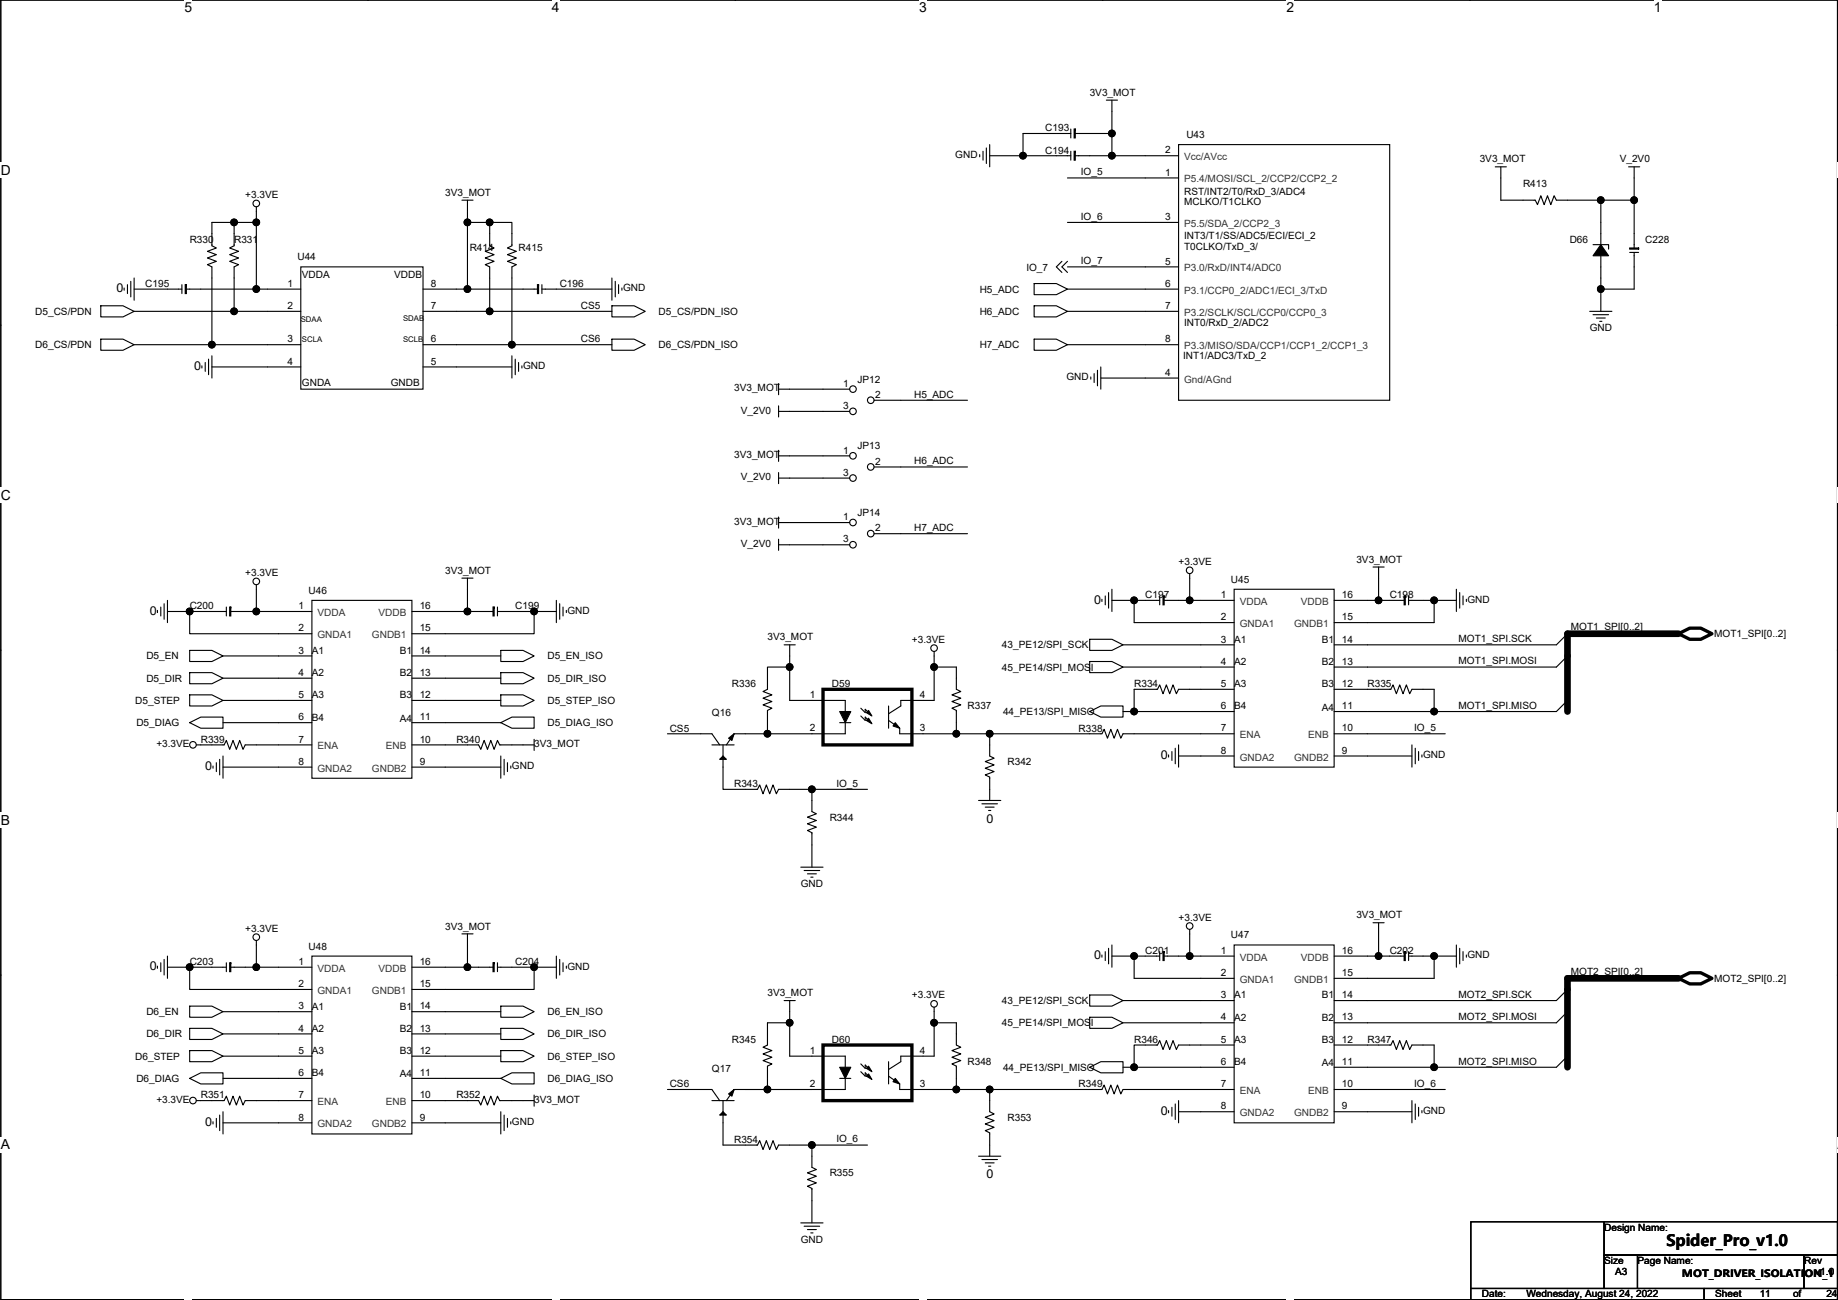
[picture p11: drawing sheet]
<svg xmlns="http://www.w3.org/2000/svg" width="420mm" height="297mm" viewBox="0 0 420 297" stroke-linecap="round" stroke-linejoin="round" font-family="sans-serif">
<path d="M.2 0h419.8v296.9h-419.8z" fill="none" stroke="#000" stroke-width=".25"/>
<g fill="#fff">
<path d="M42.2 0h1.7v3.5h-1.7z"/>
<path d="M42.2 296.9l1.7 .1z"/>
</g>
<path d="M84.1 0h.1M84.1 296.9h.1" fill="none" stroke="#000" stroke-width=".25"/>
<g fill="#fff">
<path d="M126.1 0h1.8v3.5h-1.8z"/>
<path d="M126.1 296.9l1.8 .1z"/>
</g>
<path d="M168.1 0h.1M168.1 296.9h.1" fill="none" stroke="#000" stroke-width=".25"/>
<g fill="#fff">
<path d="M210.1 0h1.7v3.5h-1.7z"/>
<path d="M210.1 296.9l1.7 .1z"/>
</g>
<path d="M252.1 0h.1M252.1 296.9h.1" fill="none" stroke="#000" stroke-width=".25"/>
<g fill="#fff">
<path d="M294.1 0h1.7v3.5h-1.7z"/>
<path d="M294.1 296.9l1.7 .1z"/>
</g>
<path d="M336.1 0h.1M336.1 296.9h.1" fill="none" stroke="#000" stroke-width=".25"/>
<g fill="#fff">
<path d="M378 0h1.8v3.5h-1.8z"/>
<path d="M378 296.9l1.8 .1z"/>
<path d="M.2 37.1h2.3v3.5h-2.3z"/>
<path d="M420 37.1h.2v3.5h-.2z"/>
<path d="M.2 111.4h2.3v3.5h-2.3z"/>
<path d="M420 111.4h.2v3.5h-.2z"/>
</g>
<path d="M.2 74.3h.1M420 74.3h.1" fill="none" stroke="#000" stroke-width=".25"/>
<g fill="#fff">
<path d="M.2 185.6h2.1v3.5h-2.1z"/>
<path d="M420 185.6h.2v3.5h-.2z"/>
</g>
<path d="M.2 148.5h.1M420 148.5h.1" fill="none" stroke="#000" stroke-width=".25"/>
<g fill="#fff">
<path d="M.2 259.8h2.1v3.5h-2.1z"/>
<path d="M420 259.8h.2v3.5h-.2z"/>
</g>
<g fill="none" stroke="#000" stroke-width=".25">
<path d="M224 35.3v.5M224.7 34.6v2M225.5 33.8v3.6M226.2 33v5.1M252.9 22.9h2.5M254.2 22.9v2.5M261.8 35.6h7.6M269.4 33h48.3v58.5h-48.3zM341.8 38.1h2.5M343.1 38.1v2.6M372.3 38.1h2.5M373.6 38.1v2.6"/>
<path d="M58.6 47.3v1M105.6 45.7h2.5M106.9 45.7v2.6M242.7 59.7l-1.2 1.3 1.2 1.3M244 59.7l-1.3 1.3 1.3 1.3M261.8 40.7h7.6M261.8 50.8h7.6M348.2 45.7h2.8l.5 1.1 .7-2.1 .8 2.1 .7-2.1 .8 2.1 .8-2.1 .5 1h2.5M23 69.9h5.1l2.6 1.2-2.6 1.3h-5.1zM23 77.5h5.1l2.6 1.3-2.6 1.2h-5.1zM28.4 65.8v.5M29.1 65v2.1"/>
<path d="M29.9 64.3v3.5M30.7 63.5v5.1M139.9 69.9h5.1l2.5 1.2-2.5 1.3h-5.1zM139.9 77.5h5.1l2.5 1.3-2.5 1.2h-5.1zM139.9 63.5v5.1M140.6 64.3v3.5M141.4 65v2.1M142.2 65.8v.5M236.4 64.8h5.1l2.5 1.3-2.5 1.2h-5.1zM236.4 69.9h5.1l2.5 1.2-2.5 1.3h-5.1zM236.4 77.5h5.1l2.5 1.3-2.5 1.2h-5.1zM261.8 61h7.6"/>
<path d="M261.8 66.1h7.6M261.8 71.1h7.6M261.8 78.8h7.6M363.4 71.1h5.1M364.2 71.9h3.5M364.9 72.7h2.1M365.7 73.4h.5M46.2 83.6v.5M46.9 82.8v2.1M47.7 82.1v3.5M48.4 81.3v5.1M117 81.3v5.1"/>
<path d="M117.8 82.1v3.5M118.5 82.8v2.1M119.3 83.6v.5M178 88.9h2.5M178 87.7v2.5M178 94h2.5M178 92.7v2.6M249.4 86.1v.5M250.1 85.4v2M250.9 84.6v3.6M251.6 83.8v5.1M261.8 86.4h7.6"/>
<path d="M178 109.2h2.5M178 108v2.5M178 104.2h2.5M178 102.9v2.5M178 119.4h2.5M178 118.1v2.6M36 139.5v.5M36.8 138.7v2M37.5 137.9v3.6M38.3 137.2v5.1M58.6 133.6v1M105.6 132.1h2.5"/>
<path d="M106.9 132.1v2.5M127.2 137.2v5.1M127.9 137.9v3.6M128.7 138.7v2M129.5 139.5v.5M178 124.5h2.5M178 123.2v2.6M251.9 136.9v.5M252.7 136.2v2M253.4 135.4v3.6M254.2 134.6v5.1M272 131.1v1"/>
<path d="M313.9 129.6h2.5M315.1 129.6v2.5M317.7 137.2h3.3M322 137.2h3.3M322 136.2v2M332.9 134.6v5.1M333.7 135.4v3.6M334.4 136.2v2M335.2 136.9v.5M43.4 148.6h5l2.6 1.3-2.6 1.3h-5zM43.4 153.7h5l2.6 1.3-2.6 1.2h-5zM43.4 158.8h5l2.6 1.2-2.6 1.3h-5z"/>
<path d="M114.5 148.6h5.1l2.5 1.3-2.5 1.3h-5.1zM114.5 153.7h5.1l2.5 1.3-2.5 1.2h-5.1zM114.5 158.8h5.1l2.5 1.2-2.5 1.3h-5.1zM179.2 147.3h2.6M180.5 147.3v2.6M213.5 148.9v1M249.1 146.1h5.1l2.5 1.2-2.5 1.3h-5.1zM249.1 151.2h5.1l2.5 1.2-2.5 1.3h-5.1zM358.3 144.8l-2.5 2.5M358.3 149.9l-2.5 2.5M43.4 165.1l2.5-1.2h5.1v2.5h-5.1zM44.9 170.2h1"/>
<path d="M48.7 175v.5M49.5 174.3v2M50.2 173.5v3.6M51 172.7v5.1M106.9 170.2h2.5l.5 1 .8-2 .7 2 .8-2 .8 2 .7-2 .5 1h2.8M114.5 165.1l2.5-1.2h5.1v2.5h-5.1zM114.5 172.7v5.1M115.2 173.5v3.6M116 174.3v2M116.8 175v.5M119.6 170.2h2.5M122.1 168.9v2.6"/>
<path d="M226.2 170.2v2.5l1.1 .5-2.1 .8 2.1 .8-2.1 .7 2.1 .8-2.1 .8 1 .5v2.8M249.1 162.6l2.5-1.3h5.1v2.6h-5.1zM267.1 172.5v.5M267.9 171.7v2.1M268.7 171v3.5M269.4 170.2v5.1M322.8 170.2v5.1M323.5 171v3.5M324.3 171.7v2.1M325 172.5v.5M358.3 160l-2.5 2.6M183.1 198.1h5"/>
<path d="M183.8 198.9h3.6M184.6 199.7h2M223.7 182.9h5.1M224.5 183.7h3.5M225.2 184.4h2.1M226 185.2h.5M36.8 220v2M37.5 219.2v3.6M38.3 218.5v5M58.6 214.9v1M105.6 213.4h2.5M106.9 213.4v2.5"/>
<path d="M113.7 220v2M127.2 218.5v5M127.9 219.2v3.6M128.7 220v2M185.3 200.4h.6M251.9 218.2v.5M252.7 217.4v2.1M253.4 216.7v3.5M254.2 215.9v5.1M272 212.4v1M313.9 210.8h2.5M315.1 210.8v2.6"/>
<path d="M332.9 215.9v5.1M333.7 216.7v3.5M334.4 217.4v2.1M335.2 218.2v.5M.2 222.7h.1M36 220.7v.6M43.4 229.9h5l2.6 1.3-2.6 1.2h-5zM43.4 235h5l2.6 1.2-2.6 1.3h-5zM112.7 221h-3.3M113.7 221h3.3M114.5 229.9h5.1l2.5 1.3-2.5 1.2h-5.1zM114.5 235h5.1l2.5 1.2-2.5 1.3h-5.1z"/>
<path d="M129.5 220.7v.6M179.2 228.6h2.6M180.5 228.6v2.6M213.5 230.1v1.1M249.1 227.4h5.1l2.5 1.2-2.5 1.3h-5.1zM249.1 232.4h5.1l2.5 1.3-2.5 1.3h-5.1zM261.8 238.8h2.8l.5-1 .8 2 .7-2 .8 2 .7-2 .8 2 .5-1h2.6M358.3 226.1l-2.5 2.5M358.3 231.2l-2.5 2.5M420 222.7h.1M43.4 240.1h5l2.6 1.2-2.6 1.3h-5zM43.4 246.4l2.5-1.3h5.1v2.6h-5.1z"/>
<path d="M44.9 251.5h1M48.4 251.5h2.8l.5-1 .8 2 .8-2 .7 2 .8-2 .8 2 .5-1h2.5M48.7 256.3v.5M49.5 255.5v2.1M50.2 254.8v3.5M51 254v5.1M106.9 251.5h2.5l.5 1 .8-2 .7 2 .8-2 .8 2 .7-2 .5 1h2.8M114.5 240.1h5.1l2.5 1.2-2.5 1.3h-5.1zM114.5 246.4l2.5-1.3h5.1v2.6h-5.1zM114.5 254v5.1M115.2 254.8v3.5M116 255.5v2.1"/>
<path d="M116.8 256.3v.5M119.6 251.5h2.5M122.1 250.2v2.6M249.1 243.9l2.5-1.3h5.1v2.5h-5.1zM267.1 253.8v.5M267.9 253v2M268.7 252.2v3.6M269.4 251.5v5.1M322.8 251.5v5.1M323.5 252.2v3.6M324.3 253v2M325 253.8v.5"/>
<path d="M358.3 241.3l-2.5 2.6M183.1 279.4h5M223.7 264.2h5.1M224.5 264.9h3.5M225.2 265.7h2.1M226 266.5h.5M336.2 279.2h30.5v15.2h-30.5zM366.7 279.2h53.3v7.6h-53.3zM183.8 280.2h3.6M184.6 280.9h2M185.3 281.7h.6M336.2 294.4h53.4v2.5h-53.4z"/>
<path d="M366.7 286.8h7.6v7.6h-7.6zM374.3 286.8h38.1v7.6h-38.1zM389.6 294.4h30.4v2.5h-30.4zM412.4 286.8h7.6v7.6h-7.6z"/>
<circle cx="58.6" cy="46.5" r=".76"/>
<circle cx="58.6" cy="132.8" r=".76"/>
<circle cx="271.9" cy="130.3" r=".76"/>
<circle cx="213.5" cy="148.1" r=".76"/>
<circle cx="44.1" cy="170.2" r=".76"/>
<circle cx="58.6" cy="214.1" r=".76"/>
<circle cx="271.9" cy="211.6" r=".76"/>
<circle cx="213.5" cy="229.4" r=".76"/>
<circle cx="44.1" cy="251.5" r=".76"/>
</g>
<path d="M383.7 144.8l2.6-1.3h2.5l2.5 1.3-2.5 1.3h-2.5zM383.7 223.5l2.6-1.2h2.5l2.5 1.2-2.5 1.3h-2.5z" fill="none" stroke="#000" stroke-width=".76"/>
<g fill="#000" stroke="#000" stroke-width=".25">
<path d="M321 136.2v2h.2v-2z" fill-rule="evenodd"/>
<path d="M112.7 220v2h.3v-2z" fill-rule="evenodd"/>
</g>
<circle cx="195" cy="88.9" r=".76" fill="#fff" stroke="#000" stroke-width=".25"/>
<path d="M188.1 88.9h6.1" fill="none" stroke="#000" stroke-width=".25"/>
<circle cx="199" cy="91.4" r=".76" fill="#fff" stroke="#000" stroke-width=".25"/>
<path d="M199.8 91.5h6.1" fill="none" stroke="#000" stroke-width=".25"/>
<circle cx="195" cy="94" r=".76" fill="#fff" stroke="#000" stroke-width=".25"/>
<g fill="none" stroke="#000" stroke-width=".25">
<path d="M48.4 53.4v2.8l1.1 .5-2.1 .7 2.1 .8-2.1 .7 2.1 .8-2.1 .8 1 .5v2.5M53.5 53.4v2.8l-1 .5 2 .7-2 .8 2 .7-2 .8 2 .8-1 .5v2.5M61.1 66.1h7.7M61.1 71.1h7.7M61.1 78.8h7.7M68.8 61h27.9v27.9h-27.9zM96.7 78.8h7.6M96.7 71.1h7.6M96.7 66.1h7.6M119.6 66.1h3.3M123.9 65v2.1M127.2 66.1h-3.3"/>
<path d="M61.1 83.8h7.7M96.7 83.8h7.6M188.1 94h6.1M48.4 139.7h3.3M51.7 138.7v2M52.8 139.7h3.3M109.4 139.7h3.3M113.7 139.7h3.3M113.7 138.7v2M48.4 170.2h2.8l.5-1 .8 2 .8-2 .7 2 .8-2 .8 2 .5-1h2.5M249.1 167.7h2.8l.5-1.1 .8 2.1 .7-2.1 .8 2.1 .7-2.1 .8 2.1 .5-1h2.6M170.4 180.4h2.8l.5-1.1 .7 2.1 .8-2.1 .7 2.1 .8-2.1 .8 2.1 .5-1h2.5"/>
<path d="M71.3 218.5h22.9v40.6h-22.9zM63.7 231.2h7.6M63.7 236.2h7.6M63.7 226.1h7.6M63.7 221h7.6M94.2 231.2h7.6M94.2 236.2h7.6M94.2 226.1h7.6M94.2 221h7.6M315.1 238.8h2.8l.5-1 .8 2 .8-2 .7 2 .8-2 .8 2 .5-1h2.5M63.7 241.3h7.6M63.7 251.5h7.6"/>
<path d="M63.7 256.6h7.6M63.7 246.4h7.6M94.2 241.3h7.6M94.2 251.5h7.6M94.2 256.6h7.6M94.2 246.4h7.6M160.2 248.9h2.5l1.8 2.6M162.7 251.5h5.1M165.3 251.5v5.1M170.4 248.9h-2.6l-1.8 2.6M170.4 261.6h2.8l.5-1 .7 2.1 .8-2.1 .7 2.1 .8-2.1 .8 2.1 .5-1.1h2.5M185.6 264.2v2.5l1 .5-2 .8 2 .8-2 .7 2 .8-2 .7 1 .5v2.8"/>
</g>
<g fill="#000" stroke="#000" stroke-width=".25">
<path d="M164.5 254.8l.8-.8 .7 .8z"/>
<path d="M122.9 65v2.1h.2v-2.1z" fill-rule="evenodd"/>
<path d="M52.5 138.7v2h.3v-2z" fill-rule="evenodd"/>
<path d="M112.7 138.7v2h.3v-2z" fill-rule="evenodd"/>
<path d="M166.5 250l1.3-1.1-.5 1.6z" fill-rule="evenodd"/>
</g>
<circle cx="195" cy="119.4" r=".76" fill="#fff" stroke="#000" stroke-width=".25"/>
<path d="M188.1 119.4h6.1" fill="none" stroke="#000" stroke-width=".25"/>
<circle cx="199" cy="121.9" r=".76" fill="#fff" stroke="#000" stroke-width=".25"/>
<path d="M199.8 121.9h6.1" fill="none" stroke="#000" stroke-width=".25"/>
<circle cx="195" cy="124.5" r=".76" fill="#fff" stroke="#000" stroke-width=".25"/>
<g fill="none" stroke="#000" stroke-width=".25">
<path d="M364.2 55.9h3.5v1M365.9 58.4v5.1M365.9 50.8v5.1M188.1 124.5h6.1M261.8 137.2h3.3M265.1 136.2v2M266.1 137.2h3.3M261.8 157.5h2.8l.5-1 .8 2 .7-2 .8 2 .7-2 .8 2 .5-1h2.6M185.6 160h7.6v2.6M191.9 165.1h2.6M193.2 165.1v2.6h-7.6M196.8 163.6l1 1v-.7l1 1"/>
<path d="M196.8 161.8l1 1v-.7l1 1M203.1 164.6l2.6 1.8v1.3h5.3M203.1 161.3v5.1M211 160h-5.1v1.3l-2.8 1.8M249.1 248.9h2.8l.5-1 .8 2.1 .7-2.1 .8 2.1 .7-2.1 .8 2.1 .5-1.1h2.6"/>
</g>
<g fill="#000" stroke="#000" stroke-width=".25">
<path d="M365.9 55.9l1.8 2.5h-3.5z" fill-rule="evenodd"/>
<path d="M265.9 136.2v2h.2v-2z" fill-rule="evenodd"/>
<path d="M191.9 162.6h2.6l-1.3 2.5z" fill-rule="evenodd"/>
<path d="M198 164.6l.6-.5 .7 1.3z" fill-rule="evenodd"/>
<path d="M198 162.8l.6-.5 .7 1.3z" fill-rule="evenodd"/>
<path d="M204.6 165.1l1.1 1.3-1.6-.5z" fill-rule="evenodd"/>
</g>
<path d="M188.1 157.5h20.4v12.7h-20.4z" fill="none" stroke="#000" stroke-width=".76"/>
<circle cx="195" cy="104.1" r=".76" fill="#fff" stroke="#000" stroke-width=".25"/>
<path d="M188.1 104.2h6.1" fill="none" stroke="#000" stroke-width=".25"/>
<circle cx="199" cy="106.7" r=".76" fill="#fff" stroke="#000" stroke-width=".25"/>
<path d="M199.8 106.7h6.1" fill="none" stroke="#000" stroke-width=".25"/>
<circle cx="195" cy="109.2" r=".76" fill="#fff" stroke="#000" stroke-width=".25"/>
<g fill="none" stroke="#000" stroke-width=".25">
<path d="M226.2 35.6h7.7M233.9 35.6h10.9M244.8 34.6v2M244.8 30.5h-10.9v5.1M244.8 29.5v2M245.8 35.6h8.4M245.8 30.5h8.4M254.2 25.4v5.1M254.2 30.5v5.1M254.2 35.6h7.6M53.5 50.8h-5.1v2.6M53.5 50.8h5.1"/>
<path d="M53.5 50.8v2.6M58.6 48.3v2.5M58.6 50.8v15.3M106.9 48.3v2.5M106.9 50.8h5M106.9 50.8v15.3M244 40.7h17.8M244 50.8h17.8M343.1 40.7v5h5.1M358.3 45.7h7.6M372.5 57.7h2.1M373.6 57.7v8.4h-7.7"/>
<path d="M373.6 45.7v11M373.6 40.7v5M373.6 45.7h-7.7v5.1M30.7 71.1h22.8M30.7 78.8h17.7M41.6 66.1h-10.9M41.6 65v2.1M42.6 66.1h16M48.4 63.5v15.3M48.4 78.8h12.7M53.5 63.5v7.6M53.5 71.1h7.6"/>
<path d="M58.6 66.1h2.5M104.3 71.1h7.6M104.3 78.8h12.7M104.3 66.1h2.6M106.9 66.1h12.7M111.9 71.1v-10.1l-1-.5 2.1-.8-2.1-.8 2.1-.7-2.1-.8 2.1-.7-1.1-.5v-5.4h5.1v5.4l-1 .5 2 .7-2 .8 2 .7-2 .8 2 .8-1 .5v17.8M111.9 71.1h28M117 78.8h22.9M127.2 66.1h12.7M244 61h17.8M244 78.8h17.8M244 66.1h17.8"/>
<path d="M244 71.1h17.8M365.9 63.5v2.6M365.9 66.1v5M48.4 83.8h12.7M104.3 83.8h12.7M180.5 88.9h7.6M180.5 94h7.6M205.9 91.5h15.3M251.6 86.4h10.2M180.5 109.2h13.7M180.5 104.2h7.6M180.5 119.4h7.6"/>
<path d="M205.9 106.7h15.3M38.3 139.7h5.1M43.4 139.7v5.1h27.9M43.4 139.7h5M56.1 139.7h2.5M58.6 134.6v5.1M58.6 139.7h12.7M71.3 137.2h22.9v40.6h-22.9zM94.2 139.7h12.7M106.9 134.6v5.1M106.9 139.7h2.5M117 139.7h5.1"/>
<path d="M122.1 139.7v5.1h-27.9M122.1 139.7h5.1M180.5 124.5h7.6M205.9 121.9h15.3M254.2 137.2h5.1M259.3 137.2v5.1h22.8M259.3 137.2h2.5M269.4 137.2h2.6M272 137.2h10.1M272 132.1v5.1M282.1 134.6h22.9v40.7h-22.9zM305 137.2h10.1"/>
<path d="M315.1 132.1v5.1M315.1 137.2h2.6M325.3 137.2h2.5M327.8 137.2v5.1h-22.8M327.8 137.2h5.1M51 149.9h20.3M51 155h20.3M94.2 149.9h20.3M94.2 155h20.3M180.5 152.4v7.6h5.1M180.5 149.9v2.5M180.5 152.4h-5.1v5.1l-1 .5 2.1 .8-2.1 .7 2.1 .8-2.1 .8 2.1 .7-1.1 .5v5.4"/>
<path d="M213.5 149.9v2.5M213.5 152.4v7.6h-2.5M213.5 152.4h5.1v5.1l1 .5-2 .8 2 .7-2 .8 2 .8-2 .7 1 .5v5.4M256.7 147.3h25.4M256.7 152.4h25.4M261.8 157.5h-2.5v5.1M272 157.5h10.1M305 147.3h50.8M305 152.4h50.8M305 157.5h12.9l.5-1 .8 2 .8-2 .7 2 .8-2 .8 2 .5-1h5v5.1M45.9 170.2h2.5M51 160h20.3"/>
<path d="M51 175.3h20.3M51 165.1h20.3M58.6 170.2h12.7M94.2 160h20.3M94.2 170.2h12.7M94.2 175.3h20.3M94.2 165.1h20.3M117 170.2h2.6M152.6 167.7h10.1l1.8 2.5M162.7 170.2h5.1M165.3 170.2v10.2h5.1M175.4 167.7h-7.6l-1.8 2.5"/>
<path d="M175.4 167.7h10.2M211 167.7h7.6M218.6 167.7h7.6M226.2 167.7h22.9M226.2 167.7v2.5M256.7 162.6h2.6M259.3 167.7h22.8M259.3 162.6h22.8M269.4 172.7h12.7M305 167.7h25.4M305 172.7h17.8M305 162.6h22.8"/>
<path d="M327.8 162.6h28M180.5 180.4h5.1M185.6 180.4v5l1 .5-2 .8 2 .8-2 .7 2 .8-2 .8 1 .5v7.8M185.6 180.4h12.7M226.2 180.4v2.5M51.7 220v2M58.6 215.9v5.1M106.9 215.9v5.1M254.2 218.5h5.1M259.3 218.5v5h22.8M259.3 218.5h5.8M265.1 217.4v2.1"/>
<path d="M266.1 218.5h5.9M272 213.4v5.1M272 218.5h10.1M282.1 215.9h22.9v40.7h-22.9zM305 218.5h10.1M315.1 213.4v5.1M315.1 218.5h5.9M322 218.5h5.8M322 217.4v2.1M327.8 218.5v5h-22.8M327.8 218.5h5.1M38.3 221h5.1"/>
<path d="M43.4 221v5.1h20.3M43.4 221h8.3M51 231.2h12.7M51 236.2h12.7M52.8 221h5.8M58.6 221h5.1M101.8 221h5.1M101.8 231.2h12.7M101.8 236.2h12.7M106.9 221h2.5M117 221h5.1M122.1 221v5.1h-20.3"/>
<path d="M122.1 221h5.1M180.5 233.7v7.6h12.7v2.6M180.5 231.2v2.5M180.5 233.7h-5.1v5.1l-1 .5 2.1 .8-2.1 .7 2.1 .8-2.1 .7 2.1 .8-1.1 .5v5.3M213.5 233.7v7.6h-7.6v1.3l-2.8 1.8M213.5 231.2v2.5M213.5 233.7h5.1v5.1l1 .5-2 .8 2 .7-2 .8 2 .7-2 .8 1 .5v5.3M256.7 228.6h25.4M256.7 233.7h25.4M261.8 238.8h-2.5v5.1h22.8M272 238.8h10.1M305 228.6h50.8"/>
<path d="M305 233.7h50.8M305 238.8h10.1M325.3 238.8h2.5v5.1M45.9 251.5h2.5M51 241.3h12.7M51 246.4h12.7M51 256.6h12.7M58.6 251.5h5.1M101.8 251.5h5.1M101.8 241.3h12.7M101.8 246.4h12.7M101.8 256.6h12.7"/>
<path d="M117 251.5h2.6M152.6 248.9h7.6M165.3 256.6v5h5.1M191.9 246.4h2.6M193.2 246.4v2.5h-22.8M196.8 244.9l1 1v-.8l1 1M196.8 243.1l1 1v-.7l1 1M203.1 245.9l2.6 1.8v1.2h12.9M203.1 242.6v5.1M218.6 248.9h7.6M226.2 248.9h22.9M226.2 248.9v5.1l1.1 .5-2.1 .8 2.1 .8-2.1 .7 2.1 .8-2.1 .7 1 .5v5.4"/>
<path d="M256.7 243.9h2.6M259.3 248.9h22.8M269.4 254h12.7M305 248.9h25.4M305 254h17.8M305 243.9h22.8M327.8 243.9h28M180.5 261.6h5.1M185.6 261.6h12.7M185.6 261.6v2.6M185.6 274.3v5.1"/>
</g>
<g fill="#000" stroke="#000" stroke-width=".25">
<path d="M164.5 173.5l.8-.8 .7 .8z"/>
<path d="M245.5 34.6v2h.3v-2z" fill-rule="evenodd"/>
<path d="M245.5 29.5v2h.3v-2z" fill-rule="evenodd"/>
<path d="M372.5 56.7v.2h2.1v-.2z" fill-rule="evenodd"/>
<path d="M42.3 65v2.1h.3v-2.1z" fill-rule="evenodd"/>
<path d="M166.5 168.7l1.3-1-.5 1.5z" fill-rule="evenodd"/>
<path d="M265.9 217.4v2.1h.2v-2.1z" fill-rule="evenodd"/>
<path d="M321 217.4v2.1h.2v-2.1z" fill-rule="evenodd"/>
<path d="M52.5 220v2h.3v-2z" fill-rule="evenodd"/>
<path d="M191.9 243.9h2.6l-1.3 2.5z" fill-rule="evenodd"/>
<path d="M198 245.9l.6-.5 .7 1.3z" fill-rule="evenodd"/>
<path d="M198 244.1l.6-.5 .7 1.3z" fill-rule="evenodd"/>
<path d="M204.6 246.4l1.1 1.3-1.6-.5z" fill-rule="evenodd"/>
<circle cx="233.8" cy="35.6" r=".76"/>
<circle cx="254.2" cy="30.5" r=".76"/>
<circle cx="254.2" cy="35.6" r=".76"/>
<circle cx="53.5" cy="50.8" r=".76"/>
<circle cx="58.6" cy="50.8" r=".76"/>
<circle cx="106.8" cy="50.8" r=".76"/>
<circle cx="111.9" cy="50.8" r=".76"/>
<circle cx="365.9" cy="45.7" r=".76"/>
<circle cx="373.5" cy="45.7" r=".76"/>
<circle cx="48.4" cy="78.7" r=".76"/>
<circle cx="53.5" cy="71.1" r=".76"/>
<circle cx="58.6" cy="66" r=".76"/>
<circle cx="106.8" cy="66" r=".76"/>
<circle cx="111.9" cy="71.1" r=".76"/>
<circle cx="117" cy="78.7" r=".76"/>
<circle cx="365.9" cy="66" r=".76"/>
<circle cx="43.3" cy="139.7" r=".76"/>
<circle cx="58.6" cy="139.7" r=".76"/>
<circle cx="106.8" cy="139.7" r=".76"/>
<circle cx="122.1" cy="139.7" r=".76"/>
<circle cx="259.2" cy="137.2" r=".76"/>
<circle cx="271.9" cy="137.2" r=".76"/>
<circle cx="315.1" cy="137.2" r=".76"/>
<circle cx="327.8" cy="137.2" r=".76"/>
<circle cx="180.5" cy="152.4" r=".76"/>
<circle cx="213.5" cy="152.4" r=".76"/>
<circle cx="175.4" cy="167.6" r=".76"/>
<circle cx="218.6" cy="167.6" r=".76"/>
<circle cx="226.2" cy="167.6" r=".76"/>
<circle cx="259.2" cy="162.6" r=".76"/>
<circle cx="327.8" cy="162.6" r=".76"/>
<circle cx="185.6" cy="180.3" r=".76"/>
<circle cx="259.2" cy="218.4" r=".76"/>
<circle cx="271.9" cy="218.4" r=".76"/>
<circle cx="315.1" cy="218.4" r=".76"/>
<circle cx="327.8" cy="218.4" r=".76"/>
<circle cx="43.3" cy="221" r=".76"/>
<circle cx="58.6" cy="221" r=".76"/>
<circle cx="106.8" cy="221" r=".76"/>
<circle cx="122.1" cy="221" r=".76"/>
<circle cx="180.5" cy="233.7" r=".76"/>
<circle cx="213.5" cy="233.7" r=".76"/>
<circle cx="175.4" cy="248.9" r=".76"/>
<circle cx="218.6" cy="248.9" r=".76"/>
<circle cx="226.2" cy="248.9" r=".76"/>
<circle cx="259.2" cy="243.8" r=".76"/>
<circle cx="327.8" cy="243.8" r=".76"/>
<circle cx="185.6" cy="261.6" r=".76"/>
</g>
<path d="M188.1 238.8h20.4v12.7h-20.4z" fill="none" stroke="#000" stroke-width=".76"/>
<path d="M383.7 144.8h-25.4v17.8M383.7 223.5h-25.4v20.4" fill="none" stroke="#000" stroke-width="1.5"/>
<text font-size="3.6" x="380.9" y="284.7">Spider_Pro_v1.0</text>
<g font-size="3.2">
<text x="42.2" y="2.8">5</text>
<text x="126.1" y="2.8">4</text>
<text x="210.1" y="2.8">3</text>
<text x="294.1" y="2.8">2</text>
<text x="378" y="2.8">1</text>
<text x=".2" y="39.9">D</text>
<text x=".2" y="114.2">C</text>
<text x=".2" y="188.4">B</text>
<text x=".2" y="262.6">A</text>
<text x="420" y="262.6">A</text>
</g>
<g font-size="2.8">
<text x="26.6" y="66.8">0</text>
<text x="44.4" y="84.6">0</text>
<text x="250.1" y="137.9">0</text>
<text x="34.2" y="140.4">0</text>
<text x="265.4" y="173.5">0</text>
<text x="46.9" y="176">0</text>
<text x="225.5" y="187.9">0</text>
<text x="34.2" y="221.7">0</text>
<text x="250.1" y="219.2">0</text>
<text x="46.9" y="257.3">0</text>
<text x="265.4" y="254.7">0</text>
<text x="225.5" y="269.2">0</text>
</g>
<g font-size="2.3">
<text x="249.1" y="21.9">3V3_MOT</text>
<text x="238.9" y="35.1">C194</text>
<text x="238.9" y="30">C193</text>
<text x="266.4" y="35.1">2</text>
<text x="271.2" y="31.5">U43</text>
<text x="218.4" y="36.1">GND</text>
<text x="247.1" y="40">IO_5</text>
<text x="266.4" y="40.1">1</text>
<text x="338.3" y="37.1">3V3_MOT</text>
<text x="370.3" y="37.1">V_2V0</text>
<text x="56.1" y="45.3">+3.3VE</text>
<text x="101.8" y="44.7">3V3_MOT</text>
<text x="270.7" y="44.5">RST/INT2/T0/RxD_3/ADC4</text>
<text x="270.7" y="46.9">MCLKO/T1CLKO</text>
<text x="348.2" y="42.7">R413</text>
<text x="247.1" y="50.2">IO_6</text>
<text x="266.4" y="50.3">3</text>
<text x="43.4" y="55.4">R330</text>
<text x="53.5" y="55.4">R331</text>
<text x="68" y="59.5">U44</text>
<text x="107.4" y="57.4">R414</text>
<text x="118.5" y="57.4">R415</text>
<text x="270.7" y="54.7">INT3/T1/SS/ADC5/ECI/ECI_2</text>
<text x="270.7" y="57">T0CLKO/TxD_3/</text>
<text x="358.8" y="55.4">D66</text>
<text x="376.1" y="55.4">C228</text>
<text x="33.2" y="65.6">C195</text>
<text x="65.7" y="65.5">1</text>
<text x="69" y="63.5">VDDA</text>
<text x="90.1" y="63.5">VDDB</text>
<text x="98.5" y="65.5">8</text>
<text x="127.9" y="65.6">C196</text>
<text x="234.6" y="62">IO_7</text>
<text x="247.1" y="60.4">IO_7</text>
<text x="266.4" y="60.5">5</text>
<text x="266.4" y="65.5">6</text>
<text x="8.1" y="71.9">D5_CS/PDN</text>
<text x="65.7" y="70.6">2</text>
<text x="98.5" y="70.6">7</text>
<text x="132.8" y="70.6">CS5</text>
<text x="142.4" y="66.6">GND</text>
<text x="150.5" y="71.9">D5_CS/PDN_ISO</text>
<text x="224" y="66.8">H5_ADC</text>
<text x="224" y="71.9">H6_ADC</text>
<text x="266.4" y="70.6">7</text>
<text x="270.7" y="74.5">INT0/RxD_2/ADC2</text>
<text x="363.4" y="75.7">GND</text>
<text x="8.1" y="79.5">D6_CS/PDN</text>
<text x="65.7" y="78.2">3</text>
<text x="65.7" y="83.3">4</text>
<text x="98.5" y="83.3">5</text>
<text x="98.5" y="78.2">6</text>
<text x="132.8" y="78.3">CS6</text>
<text x="150.5" y="79.5">D6_CS/PDN_ISO</text>
<text x="224" y="79.5">H7_ADC</text>
<text x="266.4" y="78.2">8</text>
<text x="270.4" y="82.1">INT1/ADC3/TxD_2</text>
<text x="69" y="88.2">GNDA</text>
<text x="89.3" y="88.2">GNDB</text>
<text x="119.6" y="84.4">GND</text>
<text x="167.8" y="89.5">3V3_MOT</text>
<text x="192.7" y="88.4">1</text>
<text x="196" y="87.4">JP12</text>
<text x="243.8" y="86.9">GND</text>
<text x="266.4" y="85.9">4</text>
<text x="169.3" y="94.5">V_2V0</text>
<text x="192.7" y="93.5">3</text>
<text x="200.1" y="90.9">2</text>
<text x="209" y="90.8">H5_ADC</text>
<text x="167.8" y="104.7">3V3_MOT</text>
<text x="192.7" y="103.6">1</text>
<text x="196" y="102.7">JP13</text>
<text x="200.1" y="106.2">2</text>
<text x="209" y="106.1">H6_ADC</text>
<text x="169.3" y="109.8">V_2V0</text>
<text x="192.7" y="108.7">3</text>
<text x="167.8" y="119.9">3V3_MOT</text>
<text x="192.7" y="118.9">1</text>
<text x="196" y="117.9">JP14</text>
<text x="169.3" y="125">V_2V0</text>
<text x="192.7" y="124">3</text>
<text x="200.1" y="121.4">2</text>
<text x="209" y="121.3">H7_ADC</text>
<text x="56.1" y="131.6">+3.3VE</text>
<text x="101.8" y="131.1">3V3_MOT</text>
<text x="269.4" y="129.1">+3.3VE</text>
<text x="310.1" y="128.6">3V3_MOT</text>
<text x="70.5" y="135.7">U46</text>
<text x="261.8" y="136.7">C197</text>
<text x="279.1" y="136.7">1</text>
<text x="281.4" y="133.1">U45</text>
<text x="306.8" y="136.7">16</text>
<text x="317.7" y="136.7">C198</text>
<text x="335.5" y="137.7">GND</text>
<text x="43.4" y="139.2">C200</text>
<text x="68.3" y="139.2">1</text>
<text x="95.9" y="139.2">16</text>
<text x="117.8" y="139.2">C199</text>
<text x="129.7" y="140.3">GND</text>
<text x="279.1" y="141.7">2</text>
<text x="306.8" y="141.7">15</text>
<text x="359.1" y="143.9">MOT1_SPI[0..2]</text>
<text x="68.3" y="149.4">3</text>
<text x="68.3" y="144.3">2</text>
<text x="71.3" y="149.4">A1</text>
<text x="91.4" y="149.4">B1</text>
<text x="95.9" y="149.4">14</text>
<text x="95.9" y="144.3">15</text>
<text x="175.4" y="146.3">3V3_MOT</text>
<text x="208.5" y="146.9">+3.3VE</text>
<text x="229" y="148.1">43_PE12/SPI_SCK</text>
<text x="279.1" y="146.8">3</text>
<text x="282.1" y="146.9">A1</text>
<text x="302.2" y="146.9">B1</text>
<text x="306.8" y="146.8">14</text>
<text x="333.4" y="146.7">MOT1_SPI.SCK</text>
<text x="391.8" y="145.6">MOT1_SPI[0..2]</text>
<text x="33.5" y="150.7">D5_EN</text>
<text x="33.5" y="155.7">D5_DIR</text>
<text x="68.3" y="154.4">4</text>
<text x="71.3" y="154.5">A2</text>
<text x="91.4" y="154.5">B2</text>
<text x="95.9" y="154.4">13</text>
<text x="125.1" y="150.7">D5_EN_ISO</text>
<text x="125.1" y="155.7">D5_DIR_ISO</text>
<text x="229" y="153.2">45_PE14/SPI_MOSI</text>
<text x="279.1" y="151.9">4</text>
<text x="282.1" y="151.9">A2</text>
<text x="302.2" y="151.9">B2</text>
<text x="306.8" y="151.9">13</text>
<text x="333.4" y="151.8">MOT1_SPI.MOSI</text>
<text x="30.9" y="160.8">D5_STEP</text>
<text x="68.3" y="159.5">5</text>
<text x="71.3" y="159.6">A3</text>
<text x="91.4" y="159.6">B3</text>
<text x="95.9" y="159.5">12</text>
<text x="125.1" y="160.8">D5_STEP_ISO</text>
<text x="167.3" y="157">R336</text>
<text x="185.1" y="159.5">1</text>
<text x="190.2" y="157">D59</text>
<text x="210.2" y="159.5">4</text>
<text x="259.3" y="157">R334</text>
<text x="279.1" y="157">5</text>
<text x="282.1" y="157">A3</text>
<text x="302.2" y="157">B3</text>
<text x="306.8" y="157">12</text>
<text x="312.6" y="157">R335</text>
<text x="333.4" y="162">MOT1_SPI.MISO</text>
<text x="31.2" y="165.9">D5_DIAG</text>
<text x="68.3" y="164.6">6</text>
<text x="71.3" y="164.6">B4</text>
<text x="91.4" y="164.9">A4</text>
<text x="95.9" y="164.6">11</text>
<text x="125.1" y="165.9">D5_DIAG_ISO</text>
<text x="153.1" y="167.2">CS5</text>
<text x="162.7" y="163.6">Q16</text>
<text x="185.1" y="167.1">2</text>
<text x="210.2" y="167.1">3</text>
<text x="221.2" y="162.1">R337</text>
<text x="229.3" y="163.4">44_PE13/SPI_MISO</text>
<text x="246.6" y="167.2">R338</text>
<text x="279.1" y="162.1">6</text>
<text x="279.1" y="167.1">7</text>
<text x="282.1" y="162.1">B4</text>
<text x="302.2" y="162.3">A4</text>
<text x="306.8" y="162.1">11</text>
<text x="306.8" y="167.1">10</text>
<text x="323.3" y="167">IO_5</text>
<text x="35.7" y="170.7">+3.3VE</text>
<text x="45.9" y="169.7">R339</text>
<text x="68.3" y="169.7">7</text>
<text x="95.9" y="169.7">10</text>
<text x="104.3" y="169.7">R340</text>
<text x="122.1" y="170.7">3V3_MOT</text>
<text x="279.1" y="172.2">8</text>
<text x="306.8" y="172.2">9</text>
<text x="325.3" y="173.3">GND</text>
<text x="68.3" y="174.8">8</text>
<text x="95.9" y="174.8">9</text>
<text x="117" y="175.8">GND</text>
<text x="167.8" y="179.9">R343</text>
<text x="191.2" y="179.7">IO_5</text>
<text x="230.3" y="174.8">R342</text>
<text x="189.7" y="187.5">R344</text>
<text x="183.1" y="202.7">GND</text>
<text x="310.1" y="209.8">3V3_MOT</text>
<text x="56.1" y="212.9">+3.3VE</text>
<text x="101.8" y="212.4">3V3_MOT</text>
<text x="269.4" y="210.4">+3.3VE</text>
<text x="281.4" y="214.4">U47</text>
<text x="43.4" y="220.5">C203</text>
<text x="68.3" y="220.5">1</text>
<text x="70.5" y="217">U48</text>
<text x="95.9" y="220.5">16</text>
<text x="117.8" y="220.5">C204</text>
<text x="129.7" y="221.5">GND</text>
<text x="261.8" y="218">C201</text>
<text x="279.1" y="217.9">1</text>
<text x="306.8" y="217.9">16</text>
<text x="317.7" y="218">C202</text>
<text x="335.5" y="219">GND</text>
<text x="68.3" y="225.6">2</text>
<text x="95.9" y="225.6">15</text>
<text x="175.4" y="227.6">3V3_MOT</text>
<text x="279.1" y="223">2</text>
<text x="306.8" y="223">15</text>
<text x="359.1" y="222.7">MOT2_SPI[0..2]</text>
<text x="391.8" y="224.3">MOT2_SPI[0..2]</text>
<text x="33.5" y="231.9">D6_EN</text>
<text x="68.3" y="230.6">3</text>
<text x="71.3" y="230.7">A1</text>
<text x="91.4" y="230.7">B1</text>
<text x="95.9" y="230.6">14</text>
<text x="125.1" y="231.9">D6_EN_ISO</text>
<text x="208.5" y="228.1">+3.3VE</text>
<text x="229" y="229.4">43_PE12/SPI_SCK</text>
<text x="279.1" y="228.1">3</text>
<text x="279.1" y="233.2">4</text>
<text x="282.1" y="228.1">A1</text>
<text x="282.1" y="233.2">A2</text>
<text x="302.2" y="228.1">B1</text>
<text x="302.2" y="233.2">B2</text>
<text x="306.8" y="228.1">14</text>
<text x="306.8" y="233.2">13</text>
<text x="333.4" y="228">MOT2_SPI.SCK</text>
<text x="333.4" y="233.1">MOT2_SPI.MOSI</text>
<text x="33.5" y="237">D6_DIR</text>
<text x="68.3" y="235.7">4</text>
<text x="71.3" y="235.8">A2</text>
<text x="91.4" y="235.8">B2</text>
<text x="95.9" y="235.7">13</text>
<text x="125.1" y="237">D6_DIR_ISO</text>
<text x="167.3" y="238.3">R345</text>
<text x="190.2" y="238.3">D60</text>
<text x="229" y="234.5">45_PE14/SPI_MOSI</text>
<text x="259.3" y="238.3">R346</text>
<text x="279.1" y="238.3">5</text>
<text x="282.1" y="238.3">A3</text>
<text x="302.2" y="238.3">B3</text>
<text x="306.8" y="238.3">12</text>
<text x="312.6" y="238.3">R347</text>
<text x="30.9" y="242.1">D6_STEP</text>
<text x="68.3" y="240.8">5</text>
<text x="68.3" y="245.9">6</text>
<text x="71.3" y="240.8">A3</text>
<text x="71.3" y="245.9">B4</text>
<text x="91.4" y="240.8">B3</text>
<text x="95.9" y="240.8">12</text>
<text x="95.9" y="245.9">11</text>
<text x="125.1" y="242.1">D6_STEP_ISO</text>
<text x="162.7" y="244.9">Q17</text>
<text x="185.1" y="240.8">1</text>
<text x="210.2" y="240.8">4</text>
<text x="221.2" y="243.4">R348</text>
<text x="229.3" y="244.6">44_PE13/SPI_MISO</text>
<text x="279.1" y="243.3">6</text>
<text x="282.1" y="243.4">B4</text>
<text x="302.2" y="243.6">A4</text>
<text x="306.8" y="243.3">11</text>
<text x="333.4" y="243.2">MOT2_SPI.MISO</text>
<text x="31.2" y="247.2">D6_DIAG</text>
<text x="45.9" y="251">R351</text>
<text x="68.3" y="251">7</text>
<text x="91.4" y="246.2">A4</text>
<text x="95.9" y="251">10</text>
<text x="104.3" y="251">R352</text>
<text x="125.1" y="247.2">D6_DIAG_ISO</text>
<text x="153.1" y="248.4">CS6</text>
<text x="185.1" y="248.4">2</text>
<text x="210.2" y="248.4">3</text>
<text x="246.6" y="248.5">R349</text>
<text x="279.1" y="248.4">7</text>
<text x="306.8" y="248.4">10</text>
<text x="323.3" y="248.3">IO_6</text>
<text x="35.7" y="252">+3.3VE</text>
<text x="68.3" y="256">8</text>
<text x="95.9" y="256">9</text>
<text x="117" y="257.1">GND</text>
<text x="122.1" y="252">3V3_MOT</text>
<text x="230.3" y="256.1">R353</text>
<text x="279.1" y="253.5">8</text>
<text x="306.8" y="253.5">9</text>
<text x="325.3" y="254.6">GND</text>
<text x="167.8" y="261.2">R354</text>
<text x="191.2" y="261">IO_6</text>
<text x="189.7" y="268.8">R355</text>
<text x="366.7" y="281.2">Design Name:</text>
<text x="183.1" y="284">GND</text>
<text x="366.7" y="288.8">Size</text>
<text x="369.2" y="291.4">A3</text>
<text x="374.3" y="288.8">Page Name:</text>
<text x="384.5" y="291.7">MOT_DRIVER_ISOLATION_1</text>
<text x="412.4" y="288.8">Rev</text>
<text x="415" y="291.4">v1.0</text>
<text x="338.8" y="296.5">Date:</text>
<text x="348.9" y="296.5">Wednesday, August 24, 2022</text>
<text x="392.1" y="296.5">Sheet</text>
<text x="402.3" y="296.5">11</text>
<text x="409.9" y="296.5">of</text>
<text x="417.5" y="296.5">24</text>
</g>
<g font-size="2.3" fill="#333">
<text x="270.7" y="41.7">P5.4/MOSI/SCL_2/CCP2/CCP2_2</text>
<text x="270.7" y="36.6">Vcc/AVcc</text>
<text x="270.7" y="51.9">P5.5/SDA_2/CCP2_3</text>
<text x="270.7" y="62">P3.0/RxD/INT4/ADC0</text>
<text x="270.7" y="67.1">P3.1/CCP0_2/ADC1/ECI_3/TxD</text>
<text x="270.7" y="72.2">P3.2/SCLK/SCL/CCP0/CCP0_3</text>
<text x="270.7" y="79.8">P3.3/MISO/SDA/CCP1/CCP1_2/CCP1_3</text>
<text x="270.7" y="87.4">Gnd/AGnd</text>
<text x="72.6" y="140.8">VDDA</text>
<text x="86.5" y="140.8">VDDB</text>
<text x="283.4" y="143.3">GNDA1</text>
<text x="283.4" y="138.2">VDDA</text>
<text x="295.8" y="143.3">GNDB1</text>
<text x="297.4" y="138.2">VDDB</text>
<text x="72.6" y="145.8">GNDA1</text>
<text x="85" y="145.8">GNDB1</text>
<text x="72.6" y="171.2">ENA</text>
<text x="88.2" y="171.2">ENB</text>
<text x="283.4" y="168.7">ENA</text>
<text x="283.4" y="173.8">GNDA2</text>
<text x="295.8" y="173.8">GNDB2</text>
<text x="299" y="168.7">ENB</text>
<text x="72.6" y="176.3">GNDA2</text>
<text x="85" y="176.3">GNDB2</text>
<text x="283.4" y="219.5">VDDA</text>
<text x="297.4" y="219.5">VDDB</text>
<text x="72.6" y="227.1">GNDA1</text>
<text x="72.6" y="222">VDDA</text>
<text x="85" y="227.1">GNDB1</text>
<text x="86.5" y="222">VDDB</text>
<text x="283.4" y="224.6">GNDA1</text>
<text x="295.8" y="224.6">GNDB1</text>
<text x="283.4" y="250">ENA</text>
<text x="299" y="250">ENB</text>
<text x="72.6" y="252.5">ENA</text>
<text x="72.6" y="257.6">GNDA2</text>
<text x="85" y="257.6">GNDB2</text>
<text x="88.2" y="252.5">ENB</text>
<text x="283.4" y="255.1">GNDA2</text>
<text x="295.8" y="255.1">GNDB2</text>
</g>
<g font-size="1.8">
<text x="68.8" y="73.5">SDAA</text>
<text x="92.1" y="73.2">SDAB</text>
<text x="69" y="78.1">SCLA</text>
<text x="92.1" y="78.1">SCLB</text>
</g>
</svg>
